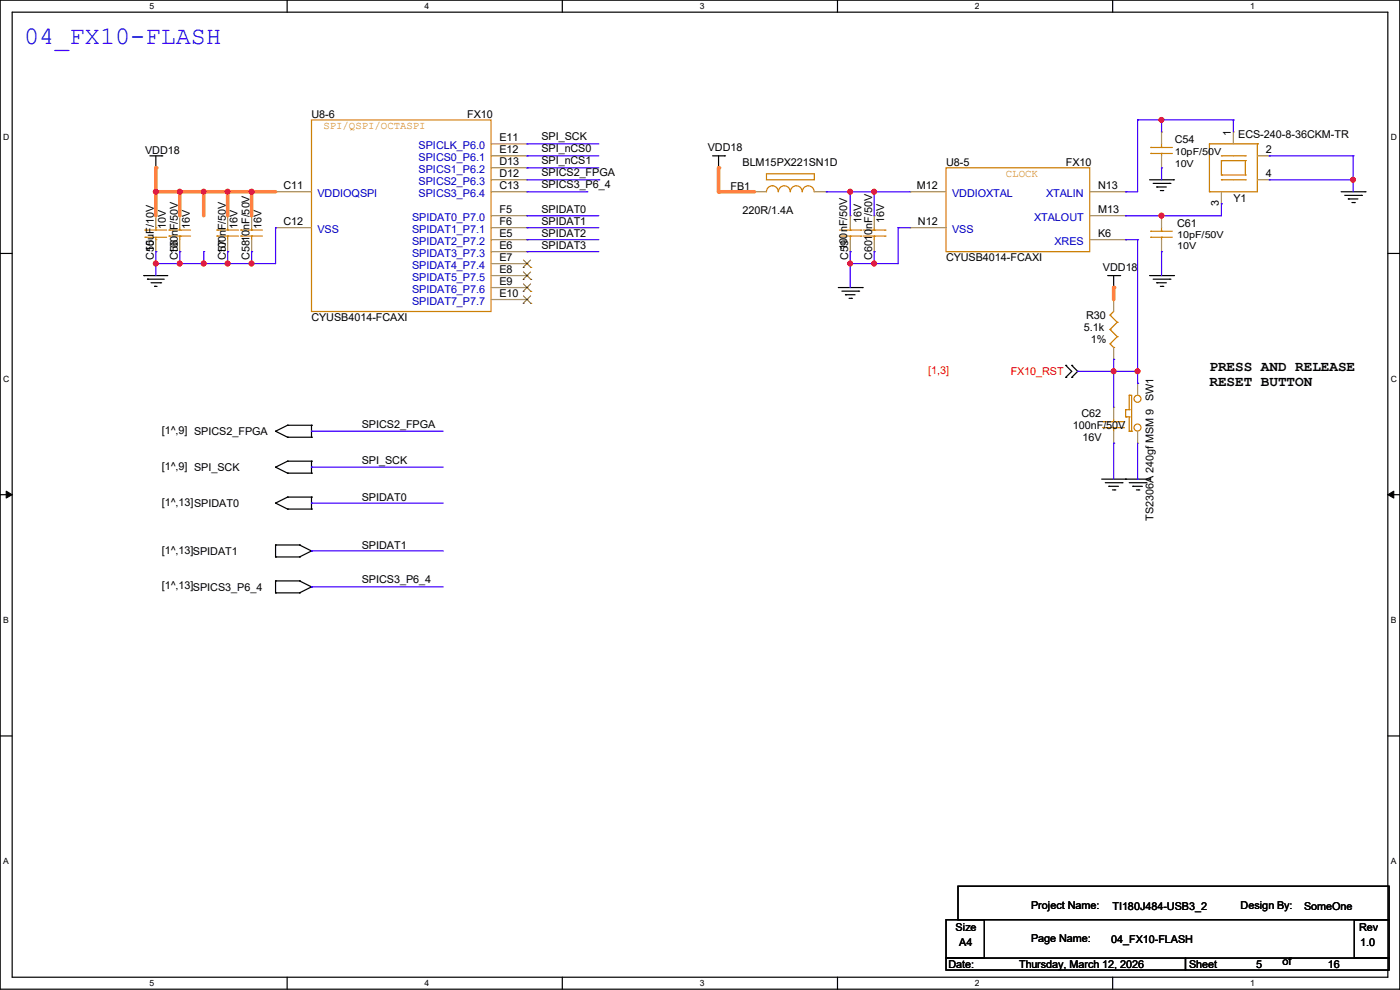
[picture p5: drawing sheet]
<svg xmlns="http://www.w3.org/2000/svg" width="297mm" height="210mm" viewBox="0 0 297 210" stroke-linecap="round" stroke-linejoin="round" font-family="sans-serif">
<path d="M0 0h297v209.8h-297zM2.6 2.6h291.8v204.7h-291.8z" fill="none" stroke="#000" stroke-width=".25"/>
<g fill="#fff">
<path d="M31.7 .3h1v2h-1z"/>
<path d="M31.7 207.6h1v1.9h-1z"/>
</g>
<path d="M60.9 0v2.6M60.9 207.3v2.5" fill="none" stroke="#000" stroke-width=".25"/>
<g fill="#fff">
<path d="M90.1 .3h1v2h-1z"/>
<path d="M90.1 207.6h1v1.9h-1z"/>
</g>
<path d="M119.3 0v2.6M119.3 207.3v2.5" fill="none" stroke="#000" stroke-width=".25"/>
<g fill="#fff">
<path d="M148.5 .3h.9v2h-.9z"/>
<path d="M148.5 207.6h.9v1.9h-.9z"/>
</g>
<path d="M177.7 0v2.6M177.7 207.3v2.5" fill="none" stroke="#000" stroke-width=".25"/>
<g fill="#fff">
<path d="M206.8 .3h1v2h-1z"/>
<path d="M206.8 207.6h1v1.9h-1z"/>
</g>
<path d="M236.1 0v2.6M236.1 207.3v2.5" fill="none" stroke="#000" stroke-width=".25"/>
<g fill="#fff">
<path d="M265.2 .3h1v2h-1z"/>
<path d="M265.2 207.6h1v1.9h-1z"/>
<path d="M.7 28.2h1.2v1.9h-1.2z"/>
<path d="M295.1 28.2h1.2v1.9h-1.2z"/>
<path d="M.7 79.3h1.2v2h-1.2z"/>
<path d="M295.1 79.3h1.2v2h-1.2z"/>
</g>
<path d="M0 53.8h2.6M294.4 53.8h2.6" fill="none" stroke="#000" stroke-width=".25"/>
<g fill="#fff">
<path d="M.7 130.5h1.2v2h-1.2z"/>
<path d="M295.1 130.5h1.1v2h-1.1z"/>
</g>
<path d="M0 104.9h2.6M294.4 104.9h2.6" fill="none" stroke="#000" stroke-width=".25"/>
<path d="M1.3 104.2l1.3 .7-1.3 .8zM294.4 104.9l1.3-.7v1.5z" fill="#000" stroke="#000" stroke-width=".21"/>
<g fill="#fff">
<path d="M.7 181.7h1.2v2h-1.2z"/>
<path d="M295.1 181.7h1.1v2h-1.1z"/>
</g>
<g fill="none" stroke="#000" stroke-width=".25">
<path d="M31.8 33.1h2.5M33.1 35.6h.1M33.1 33.1v2.5M34.3 33.1h.1M151.2 33.1h2.5M152.4 35.6h.1M152.4 33.1v2.5M153.7 33.1h.1M243.9 38.1h5.1M244.6 38.9h3.6M245.4 39.7h.1M245.4 39.7h2"/>
<path d="M248.2 38.9h.1M249 38.1h.1M30.5 58.5h.1M30.5 58.5h5.1M31.3 59.2h.1M31.3 59.2h3.5M32 60h2.1M34.1 60h.1M235 58.5h2.5M236.3 58.5v2.5M237.5 58.5h.1M243.9 58.5h5.1"/>
<path d="M244.6 59.2h3.6M245.4 60h.1M245.4 60h2M246.2 40.4h.5M246.7 40.4h.1M248.2 59.2h.1M249 58.5h.1M284.5 40.7h5.1M285.3 41.4h3.5M286 42.2h.1M286 42.2h2.1M286.8 43h.5"/>
<path d="M287.3 43h.1M288.8 41.4h.1M289.6 40.7h.1M32.8 60.7h.1M32.8 60.7h.5M177.8 61h5.1M178.6 61.8h3.6M179.4 62.5h.1M179.4 62.5h2M180.1 63.3h.5M180.6 63.3h.1M182.2 61.8h.1"/>
<path d="M182.9 61h.1M226.1 77.5h.1M226.1 77.5l1.3 1.3-1.3 1.3M227.4 77.5h.1M227.4 77.5l1.2 1.3-1.2 1.3M236.3 61h.1M246.2 60.7h.5M246.7 60.7h.1M58.5 91.5h.1M58.5 99.1h.1M58.5 91.5l2.5 1.3M58.5 99.1l2.5 1.3"/>
<path d="M61 90.2h.1M61 92.8h.1M61 97.8h.1M61 90.2l-2.5 1.3M61 90.2h5.1M61 92.8h5.1M61 97.8l-2.5 1.3M61 97.8h5.1M66.1 90.2h.1M66.1 92.8h.1M66.1 97.8h.1M66.1 90.2v2.6"/>
<path d="M66.1 97.8v2.6M226.1 80.1h.1M227.4 80.1h.1M58.5 118.2h.1M58.5 115.6h.1M58.5 106.7h.1M58.5 115.6h5M58.5 118.2h5M58.5 115.6v2.6M58.5 106.7l2.5 1.3M61 100.4h.1M61 105.5h.1"/>
<path d="M61 108h.1M61 100.4h5.1M61 105.5l-2.5 1.2M61 105.5h5.1M61 108h5.1M63.5 115.6h.1M63.5 118.2h.1M63.5 115.6l2.6 1.3M66.1 116.9h.1M66.1 100.4h.1M66.1 105.5h.1M66.1 108h.1"/>
<path d="M66.1 116.9l-2.6 1.3M66.1 105.5v2.5M233.7 101.6h10.2M234.5 102.4h3.5M235.2 103.2h.1M235.2 103.2h2.1M236 103.9h.5M236.5 103.9h.1M238 102.4h.1M238.8 101.6h.1M239.6 102.4h3.5M240.3 103.2h.1"/>
<path d="M240.3 103.2h2.1M241.1 103.9h.5M241.6 103.9h.1M243.1 102.4h.1M243.9 101.6h.1M58.5 125.8h.1M58.5 123.2h.1M58.5 123.2v2.6M58.5 123.2h5M58.5 125.8h5M63.5 123.2h.1M63.5 125.8h.1"/>
<path d="M63.5 123.2l2.6 1.3M66.1 124.5h.1M66.1 124.5l-2.6 1.3M0 156.1h2.6M294.4 156.1h2.6M200.7 195.1h8.1v8.1h-8.1zM203.2 188h91.5v7.1h-91.5zM287.3 195.1h7.4v8.1h-7.4zM200.7 203.2h50.8v2.6h-50.8zM251.5 203.2h43.2v2.6h-43.2z"/>
</g>
<g fill="none" stroke="#cc8006" stroke-width=".25">
<path d="M66.1 25.4h38.1v40.7h-38.1zM162.6 36.9h10.2v1.2h-10.2zM200.7 35.6h30.5v17.8h-30.5zM244.1 31.3h.1M244.1 32.6h.1M244.1 31.3h4.6M244.1 32.6h4.6M246.4 32.6h.1M246.4 31.3h.1M246.4 30.5v.8M246.4 32.6v.5M256.6 30.5h.1"/>
<path d="M256.6 30.5h10.1M256.6 30.5v10.2M259.1 37.1h.1M259.1 34.1h.1M259.1 38.1h.1M259.1 33.1h.1M259.1 33.1h5.1M259.1 34.1h5.1M259.1 37.1h5.1M259.1 34.1v3M259.1 38.1h5.1M264.2 33.1h.1"/>
<path d="M264.2 34.1h.1M264.2 37.1h.1M264.2 38.1h.1M264.2 34.1v3M266.7 30.5h.1M266.7 30.5v10.2h-10.1M30.8 48.8h.1M30.8 50.3h.1M30.8 50.3h4.5M30.8 48.8h4.5M33.1 50.8h.1M33.1 48.3h.1"/>
<path d="M33.1 48.3v.5M33.1 50.3v.5M35.9 50.1h.1M35.9 48.8h.1M35.9 48.8h4.5M35.9 50.1h4.5M38.1 48.8h.1M38.1 50.1h.1M38.1 48.3v.5M38.1 50.1v.7M46 50.1h.1M46 48.8h.1"/>
<path d="M46 48.8h4.6M46 50.1h4.6M48.3 48.8h.1M48.3 50.1h.1M48.3 48.3v.5M48.3 50.1v.7M51.1 50.1h.1M51.1 48.8h.1M51.1 48.8h4.6M51.1 50.1h4.6M53.4 48.8h.1M53.4 50.1h.1"/>
<path d="M53.4 48.3v.5M53.4 50.1v.7M165.1 40.7a1.25 1.25 0 0 0-1.2-1.3 1.25 1.25 0 0 0-1.3 1.3M167.6 40.7a1.25 1.25 0 0 0-1.2-1.3 1.25 1.25 0 0 0-1.3 1.3M172.7 40.7a1.27 1.27 0 0 0-1.2-1.3 1.27 1.27 0 0 0-1.3 1.3 1.25 1.25 0 0 0-1.3-1.3 1.25 1.25 0 0 0-1.2 1.3M178.1 48.8h4.6M178.1 50.1h4.6M180.4 48.8h.1M180.4 50.1h.1M180.4 48.3v.5M180.4 50.1v.7M182.7 50.1h.1"/>
<path d="M182.7 48.8h.1M183.2 48.8h4.5M183.2 50.1h4.5M185.5 48.8h.1M185.5 50.1h.1M185.5 48.3v.5M185.5 50.1v.7M187.7 50.1h.1M187.7 48.8h.1M244.1 49.1h.1M244.1 50.3h.1M244.1 49.1h4.6"/>
<path d="M244.1 50.3h4.6M246.4 50.3h.1M246.4 49.1h.1M246.4 48.3v.8M246.4 50.3v.5M256.6 40.7h.1M235.5 66.8h.1M235.5 69.9h.1M235.5 72.9h.1M235.5 66.8l1.5 1.6M235.5 69.9l1.5 1.5M235.5 72.9l.8 .8"/>
<path d="M236.3 73.7h.1M236.3 66.1l-.8 .7M237 68.4h.1M237 71.4h.1M237 68.4l-1.5 1.5M237 71.4l-1.5 1.5M234 90.7h.1M234 89.5h.1M234 90.7h4.5M234 89.5h4.5M236.3 89.5h.1M236.3 90.7h.1"/>
<path d="M236.3 88.9v.6M236.3 90.7v.8M238.8 88.4h.1M238.8 86.9h.1M238.8 88.4h.8M238.8 86.9v1.5M238.8 86.9h.8M239.6 91.5h.1M239.6 88.4h.1M239.6 86.9h.1M239.6 83.9h.1M239.6 83.9h.5v7.6"/>
<path d="M239.6 91.5h.5M239.6 83.9v3M239.6 88.4v3.1M240.1 91.5h.1"/>
<circle cx="241.3" cy="84.6" r=".74"/>
<circle cx="241.3" cy="90.7" r=".74"/>
</g>
<g fill="none" stroke="#a84" stroke-width=".25">
<path d="M104.2 33.1h7.6M104.2 38.1h7.6M104.2 30.5h7.6M104.2 35.6h7.6M111.8 30.5h.1M111.8 33.1h.1M111.8 35.6h.1M111.8 38.1h.1M246.4 35.6h.1M246.4 28h.1M246.4 28v2.5M246.4 33.1v2.5"/>
<path d="M261.7 28h.1M261.7 28v2.5M266.7 33.1h2.6M266.7 38.1h2.6M269.3 33.1h.1M269.3 38.1h.1M33.1 53.4h.1M33.1 45.8h.1M33.1 45.8v2.5M33.1 50.8v2.6M38.1 45.8h.1M38.1 53.4h.1"/>
<path d="M38.1 45.8v2.5M38.1 50.8v2.6M48.3 45.8h.1M48.3 53.4h.1M48.3 45.8v2.5M48.3 50.8v2.6M53.4 45.8h.1M53.4 53.4h.1M53.4 45.8v2.5M53.4 50.8v2.6M58.5 40.7h.1M58.5 48.3h.1"/>
<path d="M58.5 40.7h7.6M58.5 48.3h7.6M104.2 40.7h7.6M104.2 45.8h7.6M104.2 50.8h7.6M104.2 48.3h7.6M104.2 53.4h7.6M104.2 55.9h7.6M104.2 58.5h7.6M111.8 40.7h.1M111.8 45.8h.1M111.8 48.3h.1"/>
<path d="M111.8 50.8h.1M111.8 53.4h.1M111.8 55.9h.1M111.8 58.5h.1M160.1 40.7h.1M160.1 40.7h2.5M172.8 40.7h2.5M175.3 40.7h.1M180.4 45.8h.1M180.4 53.4h.1M180.4 45.8v2.5M180.4 50.8v2.6"/>
<path d="M185.5 45.8h.1M185.5 53.4h.1M185.5 45.8v2.5M185.5 50.8v2.6M193.1 40.7h.1M193.1 48.3h.1M193.1 40.7h7.6M193.1 48.3h7.6M231.2 40.7h7.6M231.2 45.8h7.6M231.2 50.8h7.6M238.8 40.7h.1"/>
<path d="M238.8 45.8h.1M238.8 50.8h.1M246.4 53.4h.1M246.4 45.8h.1M246.4 45.8v2.5M246.4 50.8v2.6M259.1 43.2h.1M259.1 40.7v2.5M104.2 61h7.6M104.2 63.5h7.6M111.8 61h.1M111.8 63.5h.1"/>
<path d="M236.3 63.5h.1M236.3 76.2h.1M236.3 63.5v2.6M236.3 73.7v2.5M236.3 86.4h.1M236.3 94h.1M236.3 86.4v2.5M236.3 91.5v2.5M241.3 81.3h.1M241.3 94h.1M241.3 81.3v2.6M241.3 91.5v2.5"/>
</g>
<g fill="none" stroke="#804000" stroke-width=".21">
<path d="M111 56.7h.1M111 59.3h.1M111 55.2l1.6 1.5M111 57.7l1.6 1.6M112.6 55.2l-1.6 1.5M112.6 57.7l-1.6 1.6M112.6 56.7h.1M112.6 59.3h.1M111 61.8h.1M111 64.3h.1M111 60.2l1.6 1.6M111 62.8l1.6 1.5"/>
<path d="M112.6 60.2l-1.6 1.6M112.6 62.8l-1.6 1.5M112.6 61.8h.1M112.6 64.3h.1"/>
</g>
<path d="M236.3 76.2h.1M236.3 78.8h.1M236.3 76.2v10.2" fill="none" stroke="#4200ff" stroke-width=".25"/>
<circle cx="236.2" cy="78.8" r=".49" fill="#f00" stroke="#f00" stroke-width=".25"/>
<path d="M152.4 40.7h7.7" fill="none" stroke="#ff8040" stroke-width=".76"/>
<circle cx="152.4" cy="40.7" r=".38" fill="#ff8040"/>
<path d="M152.4 35.6v5.1" fill="none" stroke="#ff8040" stroke-width=".76"/>
<circle cx="152.4" cy="35.6" r=".38" fill="#ff8040"/>
<g fill="none" stroke="#4200ff" stroke-width=".25">
<path d="M241.3 25.4h.1M241.3 25.4h5.1M241.3 25.4v15.3M180.4 40.7h.1M180.4 53.4h.1M180.4 40.7v5.1M180.4 53.4v2.5M185.5 40.7h.1M185.5 53.4h.1M185.5 40.7v5.1M185.5 53.4v2.5M185.5 40.7h7.6"/>
<path d="M190.5 48.3h.1M190.5 48.3v7.6M190.5 48.3h2.6M238.8 45.8h.1M238.8 45.8h7.6M246.4 53.4h.1M246.4 53.4v5.1"/>
</g>
<g fill="#f00" stroke="#f00" stroke-width=".25">
<circle cx="246.4" cy="25.4" r=".49"/>
<circle cx="185.4" cy="40.7" r=".49"/>
<circle cx="180.4" cy="55.9" r=".49"/>
<circle cx="185.4" cy="55.9" r=".49"/>
</g>
<path d="M33.1 35.6v5.1" fill="none" stroke="#ff8040" stroke-width=".76"/>
<circle cx="33.1" cy="35.6" r=".38" fill="#ff8040"/>
<path d="M33.1 40.7h5" fill="none" stroke="#ff8040" stroke-width=".76"/>
<circle cx="33.1" cy="40.7" r=".38" fill="#ff8040"/>
<circle cx="33" cy="40.7" r=".49" fill="#f00" stroke="#f00" stroke-width=".25"/>
<path d="M33.1 40.7v5.1" fill="none" stroke="#ff8040" stroke-width=".76"/>
<circle cx="33.1" cy="40.7" r=".38" fill="#ff8040"/>
<path d="M38.1 40.7h5.1" fill="none" stroke="#ff8040" stroke-width=".76"/>
<circle cx="38.1" cy="40.7" r=".38" fill="#ff8040"/>
<g fill="#f00" stroke="#f00" stroke-width=".25">
<circle cx="43.2" cy="40.7" r=".49"/>
<circle cx="38.1" cy="40.7" r=".49"/>
</g>
<path d="M38.1 40.7v5.1" fill="none" stroke="#ff8040" stroke-width=".76"/>
<circle cx="38.1" cy="40.7" r=".38" fill="#ff8040"/>
<path d="M43.2 40.7h5.1" fill="none" stroke="#ff8040" stroke-width=".76"/>
<circle cx="43.2" cy="40.7" r=".38" fill="#ff8040"/>
<circle cx="48.3" cy="40.7" r=".49" fill="#f00" stroke="#f00" stroke-width=".25"/>
<path d="M43.2 40.7v5.1" fill="none" stroke="#ff8040" stroke-width=".76"/>
<circle cx="43.2" cy="40.7" r=".38" fill="#ff8040"/>
<path d="M48.3 40.7h5.1" fill="none" stroke="#ff8040" stroke-width=".76"/>
<circle cx="48.3" cy="40.7" r=".38" fill="#ff8040"/>
<path d="M48.3 40.7v5.1" fill="none" stroke="#ff8040" stroke-width=".76"/>
<circle cx="48.3" cy="40.7" r=".38" fill="#ff8040"/>
<path d="M53.4 40.7h5.1" fill="none" stroke="#ff8040" stroke-width=".76"/>
<circle cx="53.4" cy="40.7" r=".38" fill="#ff8040"/>
<path d="M53.4 40.7v5.1" fill="none" stroke="#ff8040" stroke-width=".76"/>
<circle cx="53.4" cy="40.7" r=".38" fill="#ff8040"/>
<g fill="#f00" stroke="#f00" stroke-width=".25">
<circle cx="53.4" cy="40.7" r=".49"/>
<circle cx="33" cy="55.9" r=".49"/>
<circle cx="38.1" cy="55.9" r=".49"/>
<circle cx="43.2" cy="55.9" r=".49"/>
<circle cx="48.3" cy="55.9" r=".49"/>
<circle cx="53.4" cy="55.9" r=".49"/>
</g>
<g fill="none" stroke="#4200ff" stroke-width=".25">
<path d="M33.1 53.4h.1M33.1 55.9h.1M33.1 53.4v5.1M38.1 53.4h.1M38.1 55.9h.1M38.1 53.4v2.5M43.2 53.4h.1M43.2 55.9h.1M43.2 53.4v2.5M48.3 53.4h.1M48.3 55.9h.1M48.3 53.4v2.5"/>
<path d="M53.4 53.4h.1M53.4 53.4v2.5h-20.3"/>
</g>
<path d="M236.3 61v2.5" fill="none" stroke="#ff8040" stroke-width=".76"/>
<circle cx="236.3" cy="61" r=".38" fill="#ff8040"/>
<g fill="none" stroke="#4200ff" stroke-width=".25">
<path d="M111.8 30.5h.1M111.8 33.1h.1M111.8 35.6h.1M111.8 30.5h15.2M111.8 33.1h15.2M111.8 35.6h15.2M111.8 38.1h15.2M127 38.1h.1M246.4 25.4h.1M246.4 35.6h.1M246.4 25.4v2.6M246.4 35.6v2.5"/>
<path d="M246.4 25.4h15.3M261.7 25.4h.1M261.7 25.4v2.6M269.3 33.1h.1M269.3 38.1h.1M269.3 33.1h17.8M269.3 38.1h17.8M287.1 33.1h.1M287.1 38.1h.1M287.1 33.1v7.6M53.4 55.9h.1M58.5 48.3h.1"/>
<path d="M58.5 48.3v7.6h-5.1M111.8 45.8h.1M111.8 48.3h.1M111.8 50.8h.1M111.8 53.4h.1M111.8 45.8h15.2M111.8 48.3h15.2M111.8 50.8h15.2M111.8 53.4h15.2M111.8 40.7h12.7M124.5 40.7h.1M175.3 40.7h.1"/>
<path d="M175.3 40.7h10.2M180.4 55.9h.1M180.4 40.7h.1M180.4 55.9v5.1M180.4 55.9h10.1M185.5 55.9h.1M238.8 50.8h.1M238.8 40.7h.1M238.8 50.8h2.5M238.8 40.7h2.5M241.3 50.8h.1M241.3 50.8v30.5"/>
<path d="M246.4 45.8h.1M259.1 43.2h.1M259.1 43.2v2.6h-12.7M228.6 78.8h.1M228.6 78.8h12.7M236.3 78.8h.1M66.1 91.5h.1M66.1 99.1h.1M66.1 91.5h27.9M66.1 99.1h27.9M236.3 94h.1M236.3 94v7.6"/>
<path d="M241.3 81.3h.1M241.3 94v7.6M66.1 106.7h.1M66.1 116.9h.1M66.1 106.7h27.9M66.1 116.9h27.9M241.3 101.6h.1M66.1 124.5h.1M66.1 124.5h27.9"/>
</g>
<g fill="#f00" stroke="#f00" stroke-width=".25">
<circle cx="241.3" cy="78.8" r=".49"/>
<circle cx="246.4" cy="45.7" r=".49"/>
<circle cx="287" cy="38.1" r=".49"/>
<circle cx="180.4" cy="40.7" r=".49"/>
<circle cx="236.2" cy="78.8" r=".49"/>
<circle cx="246.4" cy="25.4" r=".49"/>
<circle cx="185.4" cy="40.7" r=".49"/>
<circle cx="180.4" cy="55.9" r=".49"/>
<circle cx="185.4" cy="55.9" r=".49"/>
<circle cx="33" cy="40.7" r=".49"/>
<circle cx="43.2" cy="40.7" r=".49"/>
<circle cx="38.1" cy="40.7" r=".49"/>
<circle cx="48.3" cy="40.7" r=".49"/>
<circle cx="53.4" cy="40.7" r=".49"/>
<circle cx="33" cy="55.9" r=".49"/>
<circle cx="38.1" cy="55.9" r=".49"/>
<circle cx="43.2" cy="55.9" r=".49"/>
<circle cx="48.3" cy="55.9" r=".49"/>
<circle cx="53.4" cy="55.9" r=".49"/>
</g>
<text font-size="5.3" fill="#00f" x="5.1" y="9.4">04_FX10-FLASH</text>
<g font-size="3">
<text x="256.6" y="78.8">PRESS AND RELEASE</text>
<text x="256.6" y="81.8">RESET BUTTON</text>
</g>
<g font-size="2.3">
<text x="66.1" y="25">U8-6</text>
<text x="99.1" y="25">FX10</text>
<text x="106" y="30">E11</text>
<text x="114.9" y="29.8">SPI_SCK</text>
<text x="261.1" y="28.7" transform="rotate(-90 261.1 28.7)">1</text>
<text x="262.7" y="29.3">ECS-240-8-36CKM-TR</text>
<text x="30.8" y="32.6">VDD18</text>
<text x="106" y="32.5">E12</text>
<text x="106" y="35.1">D13</text>
<text x="114.9" y="32.3">SPI_nCS0</text>
<text x="114.9" y="34.9">SPI_nCS1</text>
<text x="150.2" y="32.1">VDD18</text>
<text x="157.5" y="35.1">BLM15PX221SN1D</text>
<text x="200.7" y="35.1">U8-5</text>
<text x="226.1" y="35.1">FX10</text>
<text x="249.2" y="30.3">C54</text>
<text x="268.5" y="32.5">2</text>
<text x="60.1" y="40.1">C11</text>
<text x="106" y="37.6">D12</text>
<text x="106" y="40.1">C13</text>
<text x="114.9" y="37.4">SPICS2_FPGA</text>
<text x="114.9" y="40">SPICS3_P6_4</text>
<text x="155" y="40.2">FB1</text>
<text x="194.5" y="40.1">M12</text>
<text x="233" y="40.1">N13</text>
<text x="268.5" y="37.6">4</text>
<text x="60.1" y="47.8">C12</text>
<text x="106" y="45.2">F5</text>
<text x="106" y="47.8">F6</text>
<text x="114.9" y="45.3">SPIDAT0</text>
<text x="114.9" y="47.8">SPIDAT1</text>
<text x="157.5" y="45.3">220R/1.4A</text>
<text x="182.8" y="47.3" transform="rotate(-90 182.8 47.3)">16V</text>
<text x="187.6" y="47.3" transform="rotate(-90 187.6 47.3)">16V</text>
<text x="194.7" y="47.8">N12</text>
<text x="233" y="45.2">M13</text>
<text x="258.6" y="43.7" transform="rotate(-90 258.6 43.7)">3</text>
<text x="261.7" y="42.8">Y1</text>
<text x="32.6" y="53.4" transform="rotate(-90 32.6 53.4)">10uF/10V</text>
<text x="35.2" y="48.6" transform="rotate(-90 35.2 48.6)">10V</text>
<text x="37.7" y="53.9" transform="rotate(-90 37.7 53.9)">100nF/50V</text>
<text x="40.3" y="48.6" transform="rotate(-90 40.3 48.6)">16V</text>
<text x="47.9" y="53.9" transform="rotate(-90 47.9 53.9)">100nF/50V</text>
<text x="50.4" y="48.6" transform="rotate(-90 50.4 48.6)">16V</text>
<text x="55.5" y="48.6" transform="rotate(-90 55.5 48.6)">16V</text>
<text x="106" y="50.3">E5</text>
<text x="106" y="52.8">E6</text>
<text x="114.9" y="50.3">SPIDAT2</text>
<text x="114.9" y="52.9">SPIDAT3</text>
<text x="179.7" y="53.1" transform="rotate(-90 179.7 53.1)">100nF/50V</text>
<text x="233" y="50.3">K6</text>
<text x="249.7" y="48.1">C61</text>
<text x="32.6" y="55.2" transform="rotate(-90 32.6 55.2)">C55</text>
<text x="37.7" y="55.2" transform="rotate(-90 37.7 55.2)">C56</text>
<text x="47.9" y="55.2" transform="rotate(-90 47.9 55.2)">C57</text>
<text x="53" y="55.2" transform="rotate(-90 53 55.2)">C5810nF/50V</text>
<text x="106" y="55.4">E7</text>
<text x="106" y="57.9">E8</text>
<text x="180" y="55.2" transform="rotate(-90 180 55.2)">C59</text>
<text x="185" y="55.2" transform="rotate(-90 185 55.2)">C6010nF/50V</text>
<text x="200.7" y="55.5">CYUSB4014-FCAXI</text>
<text x="234" y="57.5">VDD18</text>
<text x="106" y="60.5">E9</text>
<text x="106" y="63">E10</text>
<text x="66.1" y="68.2">CYUSB4014-FCAXI</text>
<text x="229.9" y="70.2">5.1k</text>
<text x="230.4" y="67.6">R30</text>
<text x="231.4" y="72.7">1%</text>
<text x="229.4" y="88.5">C62</text>
<text x="244.7" y="85.1" transform="rotate(-90 244.7 85.1)">SW1</text>
<text x="34.3" y="92">[1^,9] SPICS2_FPGA</text>
<text x="76.8" y="90.8">SPICS2_FPGA</text>
<text x="227.6" y="91">100nF/50V</text>
<text x="229.7" y="93.6">16V</text>
<text x="34.3" y="99.7">[1^,9] SPI_SCK</text>
<text x="76.8" y="98.4">SPI_SCK</text>
<text x="34.3" y="107.3">[1^,13]SPIDAT0</text>
<text x="76.8" y="106.2">SPIDAT0</text>
<text x="244.7" y="110.5" transform="rotate(-90 244.7 110.5)">TS2306A 240gf MSM 9</text>
<text x="34.3" y="117.4">[1^,13]SPIDAT1</text>
<text x="76.8" y="116.4">SPIDAT1</text>
<text x="34.3" y="125.1">[1^,13]SPICS3_P6_4</text>
<text x="76.8" y="123.8">SPICS3_P6_4</text>
<text x="202.7" y="197.4">Size</text>
<text x="218.7" y="192.9">Project Name:</text>
<text x="236" y="193.1">TI180J484-USB3_2</text>
<text x="263.2" y="192.9">Design By:</text>
<text x="276.7" y="193.1">SomeOne</text>
<text x="288.3" y="197.4">Rev</text>
<text x="203.5" y="200.7">A4</text>
<text x="218.7" y="199.7">Page Name:</text>
<text x="235.8" y="200">04_FX10-FLASH</text>
<text x="288.6" y="200.7">1.0</text>
<text x="201.2" y="205.3">Date:</text>
<text x="216.2" y="205.3">Thursday, March 12, 2026</text>
<text x="252.3" y="205.3">Sheet</text>
<text x="266.5" y="205.3">5</text>
<text x="272.1" y="204.8">of</text>
<text x="281.7" y="205.3">16</text>
</g>
<g font-size="2.3" fill="#cc8006">
<text x="68.6" y="27.3">SPI/QSPI/OCTASPI</text>
<text x="213.4" y="37.5">CLOCK</text>
</g>
<g font-size="2.3" fill="#00c">
<text x="88.8" y="31.6">SPICLK_P6.0</text>
<text x="88.8" y="34.1">SPICS0_P6.1</text>
<text x="67.4" y="41.7">VDDIOQSPI</text>
<text x="88.8" y="36.7">SPICS1_P6.2</text>
<text x="88.8" y="39.2">SPICS2_P6.3</text>
<text x="88.8" y="41.7">SPICS3_P6.4</text>
<text x="202" y="41.7">VDDIOXTAL</text>
<text x="222" y="41.7">XTALIN</text>
<text x="87.4" y="46.8">SPIDAT0_P7.0</text>
<text x="219.4" y="46.8">XTALOUT</text>
<text x="67.4" y="49.4">VSS</text>
<text x="87.4" y="49.4">SPIDAT1_P7.1</text>
<text x="87.4" y="51.9">SPIDAT2_P7.2</text>
<text x="202" y="49.4">VSS</text>
<text x="223.7" y="51.9">XRES</text>
<text x="87.4" y="54.4">SPIDAT3_P7.3</text>
<text x="87.4" y="57">SPIDAT4_P7.4</text>
<text x="87.4" y="59.5">SPIDAT5_P7.5</text>
<text x="87.4" y="62.1">SPIDAT6_P7.6</text>
<text x="87.4" y="64.6">SPIDAT7_P7.7</text>
</g>
<g font-size="2.3" fill="#f00">
<text x="196.9" y="79.3">[1,3]</text>
<text x="214.4" y="79.6">FX10_RST</text>
</g>
<g font-size="2">
<text x="249.2" y="32.9">10pF/50V</text>
<text x="249.2" y="35.5">10V</text>
<text x="249.7" y="50.5">10pF/50V</text>
<text x="249.7" y="52.7">10V</text>
</g>
<g font-size="1.8">
<text x="31.7" y="1.9">5</text>
<text x="90.1" y="1.9">4</text>
<text x="148.5" y="1.9">3</text>
<text x="206.8" y="1.9">2</text>
<text x="265.2" y="1.9">1</text>
<text x=".7" y="29.8">D</text>
<text x="295.1" y="29.8">D</text>
<text x=".7" y="80.9">C</text>
<text x="295.1" y="80.9">C</text>
<text x=".7" y="132.1">B</text>
<text x="295.1" y="132.1">B</text>
<text x=".7" y="183.3">A</text>
<text x="295.1" y="183.3">A</text>
<text x="31.7" y="209.2">5</text>
<text x="90.1" y="209.2">4</text>
<text x="148.5" y="209.2">3</text>
<text x="206.8" y="209.2">2</text>
<text x="265.2" y="209.2">1</text>
</g>
</svg>
